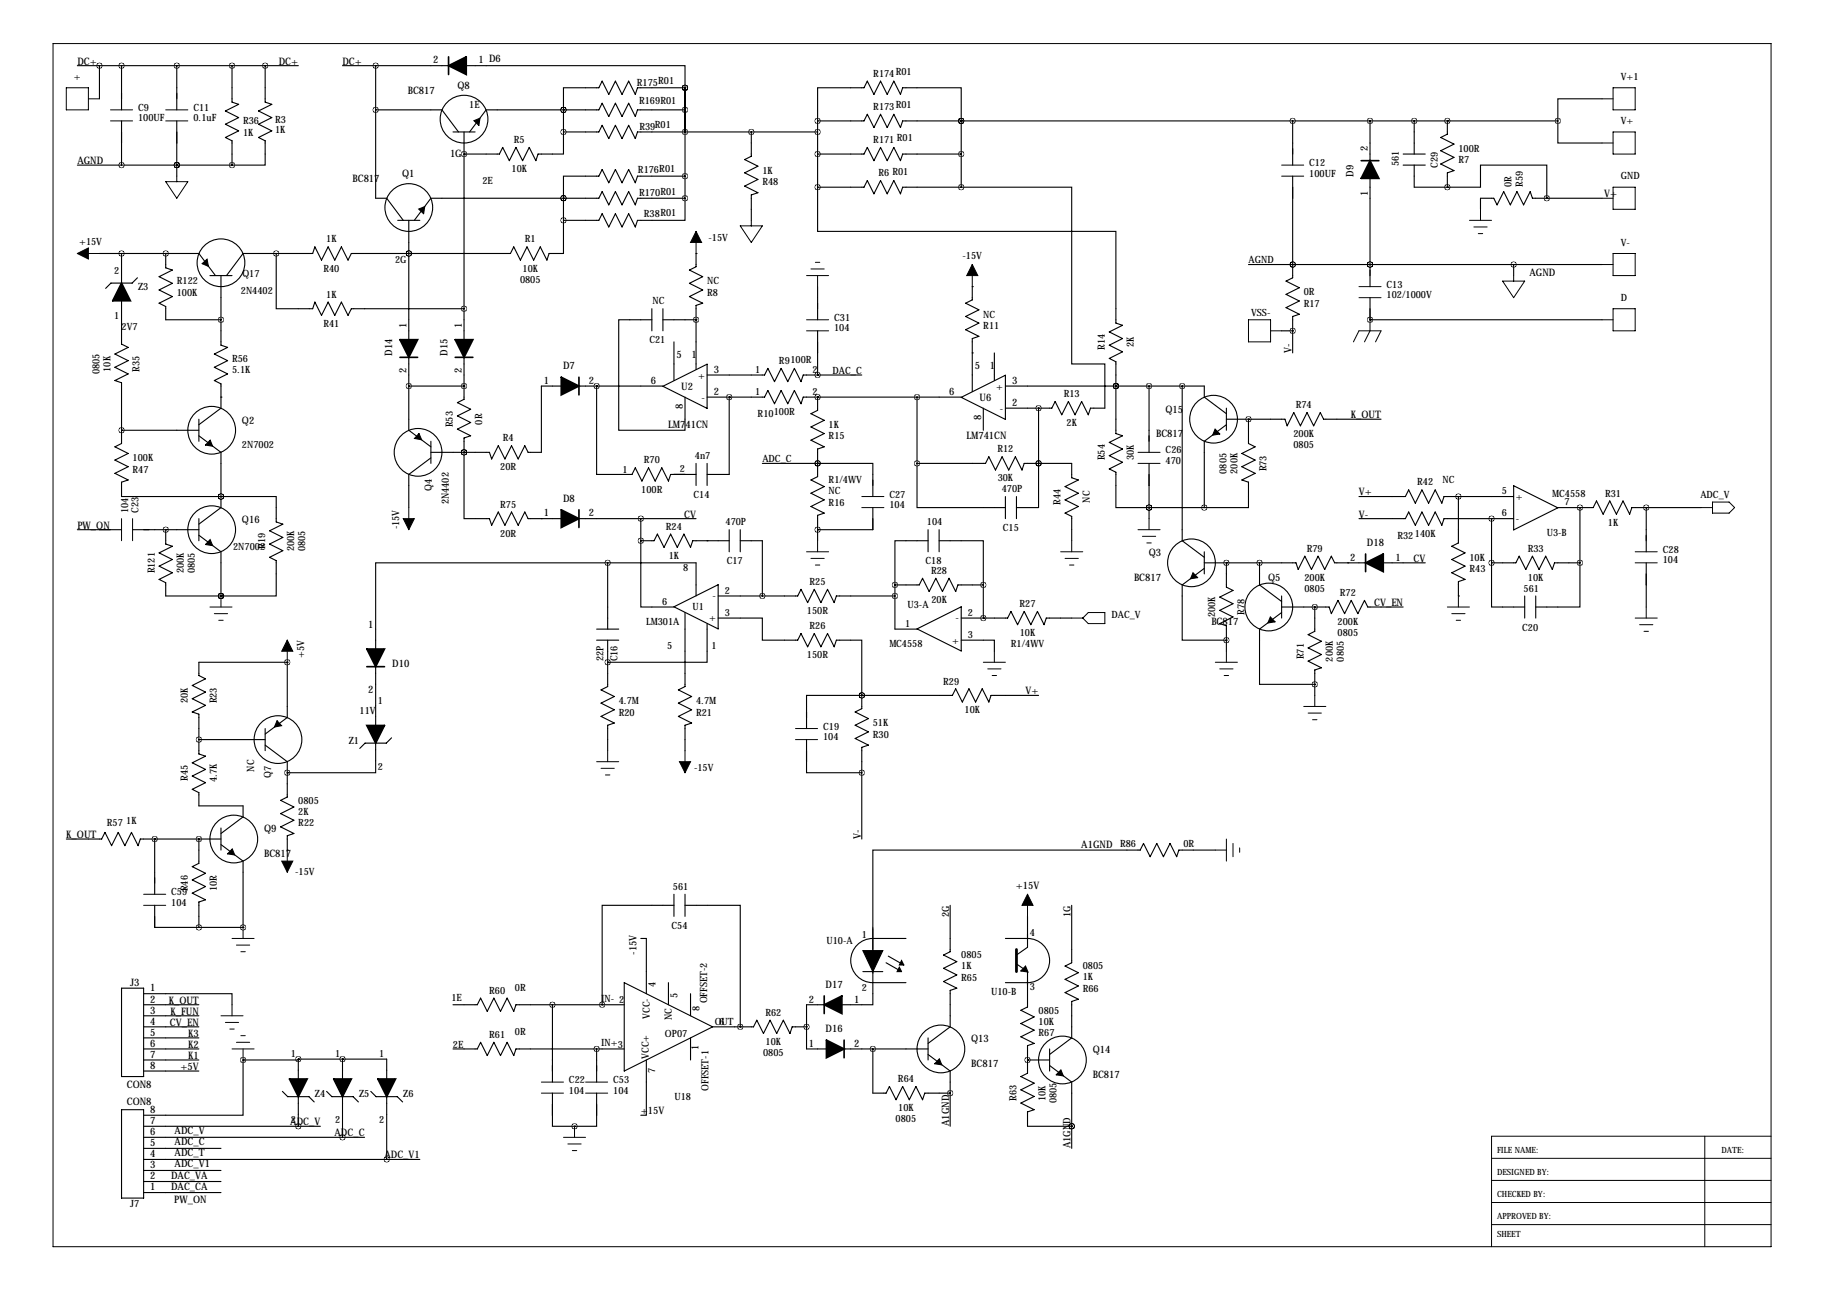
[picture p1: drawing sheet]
<svg xmlns="http://www.w3.org/2000/svg" width="419mm" height="297mm" viewBox="0 0 419 297" stroke-linecap="round" stroke-linejoin="round" font-family="sans-serif">
<g fill="none" stroke="#000" stroke-width=".23">
<path d="M12.2 10h395v276.6h-395zM15.2 20.2h5.1v5.1h-5.1zM20.3 22.7h2.6M25.4 25.3h5.1M25.4 27.8h5.1M38.1 25.3h5.1M38.1 27.8h5.1M294.6 38h5.1M368.3 32.9h2.5M368.3 22.7h2.5M370.8 20.2h5.1v5.1h-5.1zM370.8 30.3h5.1v5.1h-5.1z"/>
<path d="M17.8 58.3h5.1M38.1 41.8h5.1l-2.6 3.8zM40.6 40.5v1.3M160 53.2v5.1M170.2 51.9h5.1l-2.6 3.8zM172.7 50.7v1.2M294.6 40.5h5.1M337.8 50.7h5.1M338.8 52.2h3.1M339.9 53.7h1M340.4 48.1v2.6M368.3 45.6h2.5"/>
<path d="M370.8 43h5.1v5.1h-5.1zM370.8 58.3h5.1v5.1h-5.1zM185.4 63.4h5.1M185.4 76.1h5.1M185.4 73.5h5.1M186.4 61.8h3.1M187.5 60.3h1M188 63.4v2.5M223.5 60.8v5.1M287 73.5h5.1v5.1h-5.1zM292.1 76.1h2.5M311.1 78.6l1.3-2.5h5.1l-1.3 2.5"/>
<path d="M312.4 65.9h5.1M312.4 68.4h5.1M315 73.5v2.6l-1.3 2.5M345.4 64.6h5.1l-2.5 3.8zM348 63.4v1.2M368.3 60.8h2.5M368.3 73.5h2.5M370.8 71h5.1v5.1h-5.1zM27.9 119.2v5.1M30.5 119.2v5.1M94 116.7v5.1M198.1 114.2h5.1"/>
<path d="M198.1 116.7h5.1M261.6 104h5.1M261.6 106.5h5.1M264.2 119.2v2.6M391.2 116.7h2.5M393.7 115.4h3.8l1.3 1.3-1.3 1.3h-3.8zM48.3 139.6h5M50.8 137v2.6M185.4 126.9h5.1M186.4 128.4h3.1M187.5 129.9h1M188 124.3v2.6"/>
<path d="M243.8 126.9h5.1M244.9 128.4h3M245.9 129.9h1M246.4 124.3v2.6M261.6 121.8h5.1M262.6 123.3h3.1M263.7 124.8h1M332.7 139.6h5.1M335.3 137v2.6M375.9 126.9h5.1M375.9 129.4h5.1M378.5 139.6v2.5"/>
<path d="M49.3 141.1h3M50.3 142.6h1M66 147.2v5.1M226.1 152.3h5M227.1 153.8h3M228.1 155.3h1M228.6 149.7v2.6M246.4 142.1h2.5M248.9 142.1l1.3-1.3h3.8v2.6h-3.8zM279.4 152.3h5.1M280.4 153.8h3.1M281.4 155.3h1"/>
<path d="M281.9 149.7v2.6M302.3 159.9v2.5M333.8 141.1h3M334.8 142.6h1M375.9 142.1h5.1M376.9 143.6h3.1M378 145.1h1M137.2 175.1h5M138.2 176.6h3M139.2 178.2h1M139.7 172.6v2.5M157.5 172.6v5.1"/>
<path d="M182.9 167.5h5.1M182.9 170h5.1M299.7 162.4h5.1M300.7 163.9h3.1M301.8 165.5h1M66 195.4v5.1M279.4 195.4h2.5M281.9 192.9v5.1M283.5 193.9v3.1M285 194.9v1M33 205.6h5.1M33 208.1h5.1"/>
<path d="M53.3 215.8h5.1M54.4 217.3h3M55.4 218.8h1M55.9 213.2v2.6M236.2 205.6v5.1M50.8 233.5h5.1M51.8 235.1h3.1M52.8 236.6h1M53.3 231v2.5M54.4 239.6h3M55.4 238.1h1M53.3 241.2h5.1"/>
<path d="M55.9 241.2v2.5M124.5 248.8h5M124.5 251.3h5M132.1 258.9v2.6M134.6 248.8h5.1M134.6 251.3h5.1M129.5 261.5h5.1M130.6 263h3M131.6 264.5h1M342.9 276.5h64.3M342.9 266.3h64.3M342.9 271.4h64.3"/>
<path d="M391.9 261.2v25.4M407.2 261.2h-64.3v25.4M342.9 281.5h64.3"/>
</g>
<g fill="none" stroke="#000" stroke-width=".25">
<path d="M17.8 15.1h50.8M22.9 15.1v7.6M27.9 15.1v10.2M40.6 15.1v10.2M53.3 15.1v8.4l1.6 .5-3.1 1.5 3.1 1.5-3.1 1.6 3.1 1.5-3.1 1.5 1.5 .8v5.6M61 15.1v8.4l1.5 .5-3.1 1.5 3.1 1.5-3.1 1.6 3.1 1.5-3.1 1.5 1.6 .8v5.6h-7.7M78.7 15.1h24.4M86.4 15.1v30.5h2.5l3.8 5.1M107.2 15.1h50.3v5.1M17.8 38h35.5M27.9 27.8v10.2M40.6 38h.1"/>
<path d="M40.6 27.8v12.7M86.4 25.3h15.2l3.8 5M104.1 30.3h5.1M106.7 35.4h.1M106.7 30.3v47.8M129.5 30.3v5.1h-5.8l-.5 1.5-1.5-3-1.6 3-1.5-3-1.5 3-1.5-3-.8 1.5h-8.1M129.5 25.3h.1M129.5 25.3v5M157.5 25.3v5h-10.9l-.6 1.6-1.5-3.1-1.5 3.1-1.5-3.1-1.5 3.1-1.6-3.1-.7 1.5h-8.2M157.5 20.2h-10.9l-.6 1.5-1.5-3-1.5 3-1.5-3-1.5 3-1.6-3-.7 1.5h-8.2v5.1M157.5 20.2v5.1M157.5 20.2h.1"/>
<path d="M157.5 20.2v25.4M157.5 25.3h-10.9l-.6 1.5-1.5-3.1-1.5 3.1-1.5-3.1-1.5 3.1-1.6-3.1-.7 1.6h-25.9l-3.9 5M157.5 30.3h30.5M172.7 30.3v5.6l-1.5 .8 3 1.5-3 1.5 3 1.6-3 1.5 3 1.5-1.5 .5v5.9M188 27.8v-7.6h10.6l.8-1.5 1.5 3 1.5-3 1.6 3 1.5-3 1.5 3 .5-1.5h13.5v7.6M188 27.8v15.2M188 35.4h10.6l.8-1.5 1.5 3 1.5-3 1.6 3 1.5-3 1.5 3 .5-1.5h13.5M188 27.8h10.6l.8-1.5 1.5 3 1.5-3 1.6 3 1.5-3 1.5 3 .5-1.5h150.6M221 27.8h.1M221 27.8v15.2M297.2 27.8v10.2M315 27.8v9.1"/>
<path d="M322.6 35.4h5.1M322.6 38h5.1M325.1 38v5h7.6M325.1 27.8v7.6M332.7 27.8h.1M332.7 27.8v3l-1.5 .8 3.1 1.5-3.1 1.6 3.1 1.5-3.1 1.5 3.1 1.5-1.6 .5v3.3M358.1 27.8v5.1h10.2M368.3 22.7h-10.2v5.1M22.9 58.3h22.8l3.8 5.1M27.9 58.3v6.8M38.1 58.3h.1M38.1 58.3v3.3l1.5 .5-3 1.5 3 1.5-3 1.6 3 1.5-3 1.5 1.5 .8v3h12.7"/>
<path d="M63.5 58.3v12.7h8.4l.5-1.5 1.5 3 1.5-3 1.6 3 1.5-3 1.5 3 .8-1.5h25.9M91.4 50.7h5.1M94 58.3h.1M94 50.7v27.4M129.5 45.6h.1M129.5 45.6v12.7h-3.3l-.5 1.5-1.5-3-1.5 3-1.5-3-1.6 3-1.5-3-.8 1.5h-36.5l-.8 1.5-1.5-3-1.5 3-1.6-3-1.5 3-1.5-3-.5 1.5h-16l-3.8 5.1M157.5 45.6v5.1h-10.9l-.6 1.5-1.5-3.1-1.5 3.1-1.5-3.1-1.5 3.1-1.6-3.1-.7 1.6h-8.2M157.5 40.5h-10.9l-.6 1.5-1.5-3-1.5 3-1.5-3-1.5 3-1.6-3-.7 1.5h-8.2v5.1M157.5 45.6h-10.9l-.6 1.5-1.5-3-1.5 3-1.5-3-1.5 3-1.6-3-.7 1.5h-38.6l-3.9 5.1M160 58.3h.1M160 58.3v3l-1.5 .8 3 1.5-3 1.5 3 1.6-3 1.5 3 1.5-1.5 .5v14.7M188 43v10.2h68.5v21.1l1.6 .5-3.1 1.5 3.1 1.5-3.1 1.6 3.1 1.5-3.1 1.5 1.5 .8v16.5l1.6 .5-3.1 1.5 3.1 1.5-3.1 1.6 3.1 1.5-3.1 1.5 1.5 .8v8.1h7.7"/>
<path d="M188 43h10.6l.8-1.5 1.5 3.1 1.5-3.1 1.6 3.1 1.5-3.1 1.5 3.1 .5-1.6h13.5M221 43h25.4v40.7h7.6v10.1h-3.3l-.5 1.6-1.5-3.1-1.6 3.1-1.5-3.1-1.5 3.1-1.5-3.1-.8 1.5h-10.7M297.2 40.5v23.4l-1.5 .7 3 1.6-3 1.5 3 1.5-3 1.5 3 1.5-1.5 .6v8.3M315 41v24.9M332.7 43h.1M332.7 43h7.7v-5h15.2v7.6M355.6 45.6h.1M368.3 45.6h-16l-.5-1.5-1.5 3-1.6-3-1.5 3-1.5-3-1.5 3-.8-1.5h-3v2.5M27.9 69.2v9.9l1.6 .8-3.1 1.5 3.1 1.5-3.1 1.5 3.1 1.6-3.1 1.5 1.5 .5v14l-1.5 .7 3.1 1.6-3.1 1.5 3.1 1.5-3.1 1.5 3.1 1.5-1.6 .6v3.3h22.9M31.6 63.9l-1.2 1.2h-4.9l-1.2 1.2M48.3 63.4h5M50.8 63.4v16l1.5 .5-3 1.5 3 1.5-3 1.5 3 1.6-3 1.5 1.5 .8v5.5l-5.1 3.8"/>
<path d="M149.9 73.5h-7.7v25.4h15.3v-7.6M149.9 71v5.1M152.4 73.5h7.6M152.4 71v5.1M154.9 78.6v8.9M160 73.5h.1M188 65.9v7.6M188 76.1v10.1M223.5 65.9h.1M223.5 65.9v3l-1.5 .8 3 1.5-3 1.6 3 1.5-3 1.5 3 1.5-1.5 .5v12.2M287 60.8h81.3M294.6 76.1h2.6"/>
<path d="M297.2 60.8h.1M297.2 76.1h.1M315 60.8h.1M315 73.5h.1M315 68.4v5.1M315 73.5h53.3M348 60.8v2.6M27.9 98.9h.1M27.9 98.9h17.8M45.7 96.4v5.1M50.8 91.3h.1M94 88.8h12.7"/>
<path d="M94 82.2v16.7l5.1 3.8M106.7 88.8h.1M106.7 82.2v9.6l-1.5 .8 3 1.5-3 1.5 3 1.5-3 1.6 3 1.5-1.5 .5v3.3M129 88.8h-4.5v15.2h-3.1l-.8-1.5-1.5 3-1.5-3-1.5 3-1.5-3-1.6 3-.5-1.5h-13.4M133.1 88.8h19.3M137.2 88.8h.1M137.2 88.8v20.3h8.1l.7-1.5 1.6 3 1.5-3 1.5 3 1.5-3 1.6 3 .5-1.5h5.8M152.4 88.8l10.2-5.1v10.2zM162.6 86.2h13.2l.7-1.5 1.6 3 1.5-3 1.5 3 1.5-3 1.5 3 .6-1.5h13.4M162.6 91.3h13.2l.7-1.5 1.6 3 1.5-3 1.5 3 1.5-3 1.5 3 .6-1.5h36.3M167.6 91.3h.1M167.6 91.3v17.8h-5"/>
<path d="M188 86.2h.1M188 91.3h.1M188 91.3v3l-1.6 .8 3.1 1.5-3.1 1.6 3.1 1.5-3.1 1.5 3.1 1.5-1.5 .5v6.4l-1.6 .7 3.1 1.6-3.1 1.5 3.1 1.5-3.1 1.5 3.1 1.6-1.5 .5v5.8M210.8 91.3v15.2M221 91.3l10.1-5v10.1zM223.5 81.1h.1M226.1 93.8v5.1M228.6 81.1v6.4M231.1 88.8h45.8v2.5l5 3.8M238.8 93.8h.1M238.8 93.8v22.9h-5.1M256.5 88.8h.1"/>
<path d="M264.2 88.8v15.2M271.8 88.8v35.5l5.1 3.8M281.9 93.8v5.1M281.9 96.4h13.5l.5 1.5 1.5-3 1.6 3 1.5-3 1.5 3 1.5-3 .8 1.5h13.2M281.9 97.6l-5 3.9v15.2M287 96.4v5.6l1.5 .7-3 1.6 3 1.5-3 1.5 3 1.5-3 1.5 1.5 .6v5.8h-10.1M287 96.4h.1M45.7 119.2v5.1M45.7 100.2l5.1 3.8v12.7l-5.1 3.8M50.8 114.2h.1M50.8 114.2h12.7v5.8l1.5 .5-3 1.5 3 1.6-3 1.5 3 1.5-3 1.5 1.5 .8v8.1h-12.7M99.1 105.3l-5.1 3.8v7.6"/>
<path d="M99.1 101.5v5M106.7 104h.1M106.7 104v15.2h5.8l.5 1.6 1.6-3.1 1.5 3.1 1.5-3.1 1.5 3.1 1.5-3.1 .8 1.5h7.6M124.5 119.2h.1M133.1 119.2h26.9M147.3 119.2v5.1M160 106.5v5.1M162.6 106.5v5.1M175.3 106.5h12.7M188 106.5h.1M188 106.5h12.7v7.7M200.7 116.7v5.1h-12.7"/>
<path d="M210.8 106.5v10.2h20.3M210.8 106.5h15.8l.7-1.5 1.6 3.1 1.5-3.1 1.5 3.1 1.5-3.1 1.5 3.1 .6-1.6h10.9v3.3l1.5 .5-3 1.6 3 1.5-3 1.5 3 1.5-3 1.6 1.5 .7v5.6M231.1 114.2v5M233.7 114.2v5M238.8 106.5h.1M264.2 116.7h.1M264.2 116.7h12.7M264.2 106.5v12.7M312.4 119.2h10.7l.7-1.5 1.6 3.1 1.5-3.1 1.5 3.1 1.5-3.1 1.6 3.1 .5-1.6h16M312.4 114.2h10.7l.7-1.6 1.6 3.1 1.5-3.1 1.5 3.1 1.5-3.1 1.6 3.1 .5-1.5h16M335.3 114.2h.1M335.3 114.2v10.6l-1.5 .8 3 1.5-3 1.5 3 1.6-3 1.5 3 1.5-1.5 .5v3.3"/>
<path d="M342.9 119.2h.1M342.9 119.2v10.2M348 111.7l10.1 5-10.1 5.1zM358.1 116.7h8.2l.7-1.5 1.6 3 1.5-3 1.5 3 1.5-3 1.5 3 .6-1.5h16M363.2 116.7h.1M363.2 116.7v12.7M378.5 116.7h.1M378.5 116.7v10.2M17.8 121.8h10.1M30.5 121.8h15.2M38.1 121.8h.1M38.1 121.8v3.3l1.5 .5-3 1.5 3 1.5-3 1.6 3 1.5-3 1.5 1.5 .8v3h12.7"/>
<path d="M45.7 123l5.1 3.9v10.1M50.8 137h.1M139.7 129.4h-53.3v19.8M139.7 129.4h20.3v7.6M139.7 129.4v15.2M147.3 124.3h.1M147.3 124.3v15.3h7.6M147.3 124.3h3.1l.7-1.5 1.6 3 1.5-3 1.5 3 1.5-3 1.5 3 .6-1.5h8.3M154.9 139.5l10.2-5.1v10.2zM162.6 124.3h.1M165.1 137h18.3l.7-1.5 1.6 3 1.5-3 1.5 3 1.5-3 1.6 3 .5-1.5h13.4M167.6 121.8v5.1"/>
<path d="M170.2 124.3h5.1v12.7M170.2 121.8v5.1M188 121.8h.1M205.7 134.5v10.1h5.1M205.7 134.5h5.6l.8-1.5 1.5 3 1.5-3 1.6 3 1.5-3 1.5 3 .5-1.5h5.9M213.4 124.3h-7.7v10.2M213.4 121.8v5.1M215.9 124.3h10.2v10.2M215.9 121.8v5.1M226.1 134.5v7.6M276.9 130.7l-5.1 3.8v12.7h10.1M276.9 129.4h21l.5 1.5 1.6-3 1.5 3 1.5-3 1.5 3 1.6-3 .7 1.5h7.1"/>
<path d="M276.9 126.9v5M281.9 129.4h.1M281.9 129.4v5.6l1.6 .7-3.1 1.6 3.1 1.5-3.1 1.5 3.1 1.5-3.1 1.6 1.5 .5v5.8M289.6 129.4v5.1l5 3.8M294.6 139.6h11l.5 1.5 1.5-3.1 1.5 3.1 1.5-3.1 1.6 3.1 1.5-3.1 .8 1.6h8.1M294.6 137v5.1M302.3 139.6h.1M302.3 139.6v5.5l-1.6 .8 3.1 1.5-3.1 1.6 3.1 1.5-3.1 1.5 3.1 1.5-1.5 .5v5.9M309.9 129.4h.1M318 129.4h9.7M335.3 137h.1M342.9 129.4v10.2h7.6"/>
<path d="M342.9 129.4h5.6l.7-1.5 1.6 3 1.5-3 1.5 3 1.5-3 1.6 3 .5-1.5h5.8M350.5 137v5.1M353.1 137v5.1M363.2 129.4v10.2h-10.1M378.5 129.4v10.2M66 152.3h.1M66 152.3v12.7l-5 3.8M66 152.3h-20.3v3l1.5 .8-3 1.5 3 1.5-3 1.5 3 1.6-3 1.5 1.5 .5v9.1l1.5 .5-3 1.6 3 1.5-3 1.5 3 1.5-3 1.6 1.5 .7v3.1h10.2v2.5l-5.1 3.8M86.4 153.3v13.5M137.2 147.2h5M137.2 144.6h5M139.7 152.3h.1"/>
<path d="M139.7 147.2v10.6l-1.5 .8 3 1.5-3 1.6 3 1.5-3 1.5 3 1.5-1.5 .5v5.9M157.5 140.8v17l-1.5 .8 3 1.5-3 1.6 3 1.5-3 1.5 3 1.5-1.5 .5v5.9M162.6 143.4v8.9h-22.9M165.1 142.1h10.2v5.1h8.1l.7-1.5 1.6 3 1.5-3 1.5 3 1.5-3 1.6 3 .5-1.5h5.8v12.7M198.1 159.9h-12.7v7.6M198.1 159.9h.1M198.1 159.9h20.8l.8-1.5 1.5 3 1.6-3 1.5 3 1.5-3 1.5 3 .5-1.5h11M198.1 159.9v3l-1.5 .8 3 1.5-3 1.5 3 1.6-3 1.5 3 1.5-1.5 .5v21.1M210.8 144.6l10.2-5.1v10.2zM221 147.2h7.6v2.5M221 142.1h10.6l.8-1.5 1.5 3 1.6-3 1.5 3 1.5-3 1.5 3 .5-1.5h5.9M226.1 142.1h.1"/>
<path d="M281.9 147.2h.1M294.6 140.8l-5 3.8v12.7h12.7M302.3 157.3h.1M45.7 170h.1M45.7 170h15.3M61 171.3l5 3.8v8.1l-1.5 .8 3.1 1.5-3.1 1.6 3.1 1.5-3.1 1.5 3.1 1.5-1.6 .5v3.3M61 167.5v5.1M66 177.7h.1M86.4 170.9v6.8h-20.4M90 169.6l-1.2 1.3h-4.9l-1.2 1.2M185.4 170v7.7h12.7M15.2 192.9h8.2l.7-1.5 1.6 3 1.5-3 1.5 3 1.5-3 1.5 3 .6-1.5h18.5"/>
<path d="M35.6 192.9h.1M35.6 192.9v12.7M45.7 192.9h.1M45.7 192.9v5.6l-1.5 .7 3 1.6-3 1.5 3 1.5-3 1.5 3 1.6-1.5 .5v5.8M50.8 190.4v5M50.8 194.2l5.1 3.8v15.2M66 195.4h.1M279.4 195.4h-8.4l-.5 1.6-1.5-3.1-1.5 3.1-1.6-3.1-1.5 3.1-1.5-3.1-.8 1.5h-61.4v25.7M35.6 208.1v5.1h20.3M55.9 213.2h.1M147.3 215.8h1.3v12.7M154.9 208.1h-16.5v22.9"/>
<path d="M154.9 205.6v5.1M157.5 208.1h12.7v28M157.5 205.6v5.1M204.2 219.8l3.6 2.1M208.3 215.8h-7.6a5.1 5.1 0 0 0-5.1 5 5.1 5.1 0 0 0 5.1 5.1h7.6M218.4 208.1v10.7l-1.5 .8 3.1 1.5-3.1 1.5 3.1 1.5-3.1 1.6 3.1 1.5-1.6 .5v8.4l-5 3.8M231.1 215.8h5.1a5.1 5.1 0 0 1 5.1 5 5.1 5.1 0 0 1-5.1 5.1h-5.1M236.2 210.7v7.1l-2.5 1.8M246.4 208.1v13.2l-1.5 .8 3 1.5-3 1.6 3 1.5-3 1.5 3 1.5-1.5 .5v8.4l-5.1 3.8M27.9 227.2h5.1v20.3h-5.1zM33 228.5h20.3v2.5M33 231h12.7"/>
<path d="M33 236.1h12.7M33 233.5h12.7M33 238.6h12.7M104.1 231h5.6l.8-1.5 1.5 3 1.5-3 1.6 3 1.5-3 1.5 3 .5-1.5h24.9M127 231v17.8M138.4 231h.1M143.5 225.9l20.3 10.2-20.3 10.1zM153.7 225.9v5.1M158.7 228.5v5M158.7 238.6v5.1M163.8 236.1h9.4l.8-1.5 1.5 3 1.5-3 1.6 3 1.5-3 1.5 3 .5-1.5h3.3M170.2 236.1h.1"/>
<path d="M185.4 236.1h.1M189.5 231h-4.1v10.2h4.6M198.4 223.4h4.5M200.7 223.4v7.6h-7.2M203.7 221.3l3.6 2.1M213.4 238.6v5.1M233.7 221.6l2.5 1.8v8.1l-1.5 .8 3 1.5-3 1.5 3 1.5-3 1.6 3 1.5-1.5 .5v6.3l-1.5 .8 3 1.5-3 1.6 3 1.5-3 1.5 3 1.5-1.5 .5v3.3h10.2M27.9 255.1h5.1v20.3h-5.1zM33 241.2h12.7M33 243.7h12.7M33 246.2h12.7M33 258.9h40.7"/>
<path d="M55.9 243.7v12.7h-22.9M55.9 243.7h.1M64.9 250.9l1.2 1.2h4.9l1.2 1.3M68.6 243.5h.1M68.6 243.5v.2h-12.7M68.6 243.5v4.6M68.6 252.1v6.8M68.6 243.5h20.3v4.6M75.1 250.9l1.2 1.2h4.9l1.2 1.3M78.7 243.5h.1M78.7 243.5v4.6M78.7 252.1v9.4"/>
<path d="M85.2 250.9l1.3 1.2h4.8l1.3 1.3M88.9 252.1v14.5M104.1 241.2h5.6l.8-1.6 1.5 3.1 1.5-3.1 1.6 3.1 1.5-3.1 1.5 3.1 .5-1.5h24.9M127 251.3v7.6h5.1M132.1 258.9h.1M137.2 251.3v7.6h-5.1M137.2 241.2v7.6M148.6 243.7v12.7h-1.3M194.1 241.2h19.3M200.7 241.2v10.1h3l.8-1.5 1.5 3 1.5-3 1.5 3 1.6-3 1.5 3 .5-1.5h5.8M213.4 242.4l5 3.8v12.7M236.2 243.7h.1"/>
<path d="M236.2 243.7h5.1M241.3 241.2v5M241.3 245l5.1 3.8v15.2M246.4 258.9h.1M33 274.2h17.8M33 271.6h17.8M33 269.1h17.8M33 266.6h63.5M33 264h17.8M33 261.5h50.8"/>
<circle cx="106.7" cy="27.4" r="5.5"/>
<circle cx="94" cy="47.7" r="5.5"/>
<circle cx="50.8" cy="60.4" r="5.5"/>
<circle cx="48.7" cy="98.9" r="5.5"/>
<circle cx="279" cy="96.4" r="5.5"/>
<circle cx="96.1" cy="104" r="5.5"/>
<circle cx="48.7" cy="121.8" r="5.5"/>
<circle cx="273.9" cy="129.4" r="5.5"/>
<circle cx="291.7" cy="139.6" r="5.5"/>
<circle cx="63.9" cy="170" r="5.5"/>
<circle cx="53.7" cy="192.9" r="5.5"/>
<circle cx="216.3" cy="241.2" r="5.5"/>
<circle cx="244.2" cy="243.7" r="5.5"/>
</g>
<g fill="#000" stroke="#000" stroke-width=".25">
<path d="M109 27.7l1.3-.5-.2 1.6zM96.3 48.1l1.3-.6-.2 1.6zM46.5 60.6l1.1-1 .3 1.6zM96.3 99.7l.6 1.4-1.6-.3zM279.3 98.7l1.1 1.1-1.6 .2zM48.3 101.2l.6 1.4-1.7-.3zM48.3 124.1l.6 1.3-1.7-.2zM274.3 131.7l1 1.1-1.6 .3zM292 141.8l1.1 1.2-1.6 .2zM63.7 165.7l1 1.1-1.6 .3zM53.4 195.2l.5 1.4-1.6-.3zM198.4 218.6h2.3v4.8z"/>
<path d="M200.7 218.6h2.2l-2.2 4.8zM206.8 222.4l.5 1h-1.1zM207.3 220.8l.5 1.1h-1zM235.8 222.1l.5 1.4-1.6-.3zM216 243.4l.5 1.4-1.6-.2zM243.9 246l.5 1.4-1.6-.3z"/>
</g>
<g fill="#000" stroke="#000" stroke-width=".38">
<path d="M103.1 15.1l4.1-2v4zM315 36.9l2 4.1h-4.1zM27.9 65.1l2.1 4.1h-4.1zM91.9 78.1h4.1l-2 4.1zM104.6 78.1h4.1l-2 4.1zM129 86.7l4.1 2.1-4.1 2zM129 117.2l4.1 2-4.1 2.1zM313.9 129.4l4.1-2v4zM84.3 149.2h4.1l-2 4.1zM84.3 166.8h4.1l-2 4.1zM190 239.1l4.1 2.1-4.1 2zM189.5 231l4-2v4z"/>
<path d="M66.5 248.1h4.1l-2 4zM76.7 248.1h4.1l-2.1 4zM86.9 248.1h4l-2 4z"/>
</g>
<path d="M103.1 13.1v4M312.9 36.9h4.1M91.9 82.2h4.1M104.6 82.2h4.1M133.1 86.7v4.1M133.1 117.2v4.1M313.9 127.4v4M84.3 153.3h4.1M189.5 229v4M194.1 239.1v4.1" fill="none" stroke="#000" stroke-width=".38"/>
<path d="M233.7 218.3v5.1" fill="none" stroke="#000" stroke-width=".63"/>
<path d="M17.8 58.3l2.5-1.3v2.5zM160 53.2l1.3 2.5h-2.6zM223.5 60.8l1.3 2.6h-2.6zM92.7 119.2h2.5l-1.2 2.6zM66 147.2l1.3 2.5h-2.5zM156.2 175.1h2.5l-1.2 2.6zM64.8 198h2.5l-1.3 2.5zM236.2 205.6l1.3 2.5h-2.6z" fill="#000" stroke="#000" stroke-width=".23"/>
<path d="M314.9 27.8a.05 .05 0 0 0 .1 0 .05 .05 0 0 0-.1 0zM314.9 60.8a.05 .05 0 0 0 .1 0 .05 .05 0 0 0-.1 0zM314.9 73.5a.05 .05 0 0 0 .1 0 .05 .05 0 0 0-.1 0zM210.8 106.5a.05 .05 0 0 0 .1 0 .05 .05 0 0 0-.1 0zM363.2 116.7a.05 .05 0 0 0 .1 0 .05 .05 0 0 0-.1 0zM363.2 129.4a.05 .05 0 0 0 .1 0 .05 .05 0 0 0-.1 0zM40.6 38a.05 .05 0 0 0 .1 0 .05 .05 0 0 0-.1 0zM335.2 114.2a.05 .05 0 0 0 .1 0 .05 .05 0 0 0-.1 0zM66 152.3a.05 .05 0 0 0 .1 0 .05 .05 0 0 0-.1 0zM200.6 241.2a.05 .05 0 0 0 .1 0 .05 .05 0 0 0-.1 0zM218.4 251.3a.05 .05 0 0 0 .1 0 .05 .05 0 0 0-.1 0zM236.2 243.7a.05 .05 0 0 0 .1 0 .05 .05 0 0 0-.1 0zM332.7 27.8a.05 .05 0 0 0 .1 0 .05 .05 0 0 0-.1 0zM187.9 35.4a.05 .05 0 0 0 .1 0 .05 .05 0 0 0-.1 0zM137.1 241.2a.05 .05 0 0 0 .1 0 .05 .05 0 0 0-.1 0zM132 258.9a.05 .05 0 0 0 .1 0 .05 .05 0 0 0-.1 0zM170.1 236.1a.05 .05 0 0 0 .1 0 .05 .05 0 0 0-.1 0zM138.4 231a.05 .05 0 0 0 .1 0 .05 .05 0 0 0-.1 0zM78.7 243.5a.05 .05 0 0 0 .1 0 .05 .05 0 0 0-.1 0zM68.5 243.5a.05 .05 0 0 0 .1 0 .05 .05 0 0 0-.1 0zM55.8 243.7a.05 .05 0 0 0 .1 0 .05 .05 0 0 0-.1 0zM68.5 258.9a.05 .05 0 0 0 .1 0 .05 .05 0 0 0-.1 0zM78.7 261.5a.05 .05 0 0 0 .1 0 .05 .05 0 0 0-.1 0zM302.2 157.3a.05 .05 0 0 0 .1 0 .05 .05 0 0 0-.1 0zM276.8 116.7a.05 .05 0 0 0 .1 0 .05 .05 0 0 0-.1 0zM302.2 139.6a.05 .05 0 0 0 .1 0 .05 .05 0 0 0-.1 0zM27.9 15.1a.05 .05 0 0 0 .1 0 .05 .05 0 0 0-.1 0zM40.6 15.1a.05 .05 0 0 0 .1 0 .05 .05 0 0 0-.1 0zM53.3 15.1a.05 .05 0 0 0 .1 0 .05 .05 0 0 0-.1 0zM53.3 38a.05 .05 0 0 0 .1 0 .05 .05 0 0 0-.1 0zM60.9 15.1a.05 .05 0 0 0 .1 0 .05 .05 0 0 0-.1 0zM86.3 15.1a.05 .05 0 0 0 .1 0 .05 .05 0 0 0-.1 0zM157.4 25.3a.05 .05 0 0 0 .1 0 .05 .05 0 0 0-.1 0zM93.9 58.3a.05 .05 0 0 0 .1 0 .05 .05 0 0 0-.1 0zM27.9 58.3a.05 .05 0 0 0 .1 0 .05 .05 0 0 0-.1 0zM27.9 98.9a.05 .05 0 0 0 .1 0 .05 .05 0 0 0-.1 0zM86.3 25.3a.05 .05 0 0 0 .1 0 .05 .05 0 0 0-.1 0zM157.4 20.2a.05 .05 0 0 0 .1 0 .05 .05 0 0 0-.1 0zM157.4 30.3a.05 .05 0 0 0 .1 0 .05 .05 0 0 0-.1 0zM129.5 25.3a.05 .05 0 0 0 .1 0 .05 .05 0 0 0-.1 0zM129.5 25.3a.05 .05 0 0 0 .1 0 .05 .05 0 0 0-.1 0zM129.5 30.3a.05 .05 0 0 0 .1 0 .05 .05 0 0 0-.1 0zM157.4 20.2a.05 .05 0 0 0 .1 0 .05 .05 0 0 0-.1 0zM157.4 45.6a.05 .05 0 0 0 .1 0 .05 .05 0 0 0-.1 0zM157.4 40.5a.05 .05 0 0 0 .1 0 .05 .05 0 0 0-.1 0zM129.5 45.6a.05 .05 0 0 0 .1 0 .05 .05 0 0 0-.1 0zM129.5 50.7a.05 .05 0 0 0 .1 0 .05 .05 0 0 0-.1 0zM129.5 45.6a.05 .05 0 0 0 .1 0 .05 .05 0 0 0-.1 0zM93.9 58.3a.05 .05 0 0 0 .1 0 .05 .05 0 0 0-.1 0zM93.9 88.8a.05 .05 0 0 0 .1 0 .05 .05 0 0 0-.1 0zM106.6 88.8a.05 .05 0 0 0 .1 0 .05 .05 0 0 0-.1 0zM106.6 35.4a.05 .05 0 0 0 .1 0 .05 .05 0 0 0-.1 0zM106.6 71a.05 .05 0 0 0 .1 0 .05 .05 0 0 0-.1 0zM172.7 30.3a.05 .05 0 0 0 .1 0 .05 .05 0 0 0-.1 0zM297.1 76.1a.05 .05 0 0 0 .1 0 .05 .05 0 0 0-.1 0zM40.6 38a.05 .05 0 0 0 .1 0 .05 .05 0 0 0-.1 0zM27.9 38a.05 .05 0 0 0 .1 0 .05 .05 0 0 0-.1 0zM187.9 30.3a.05 .05 0 0 0 .1 0 .05 .05 0 0 0-.1 0zM220.9 35.4a.05 .05 0 0 0 .1 0 .05 .05 0 0 0-.1 0zM187.9 27.8a.05 .05 0 0 0 .1 0 .05 .05 0 0 0-.1 0zM220.9 27.8a.05 .05 0 0 0 .1 0 .05 .05 0 0 0-.1 0zM220.9 27.8a.05 .05 0 0 0 .1 0 .05 .05 0 0 0-.1 0zM297.1 27.8a.05 .05 0 0 0 .1 0 .05 .05 0 0 0-.1 0zM358.1 27.8a.05 .05 0 0 0 .1 0 .05 .05 0 0 0-.1 0zM297.1 60.8a.05 .05 0 0 0 .1 0 .05 .05 0 0 0-.1 0zM297.1 60.8a.05 .05 0 0 0 .1 0 .05 .05 0 0 0-.1 0zM314.9 60.8a.05 .05 0 0 0 .1 0 .05 .05 0 0 0-.1 0zM347.9 60.8a.05 .05 0 0 0 .1 0 .05 .05 0 0 0-.1 0zM106.6 104a.05 .05 0 0 0 .1 0 .05 .05 0 0 0-.1 0zM187.9 91.3a.05 .05 0 0 0 .1 0 .05 .05 0 0 0-.1 0zM187.9 106.5a.05 .05 0 0 0 .1 0 .05 .05 0 0 0-.1 0zM187.9 43a.05 .05 0 0 0 .1 0 .05 .05 0 0 0-.1 0zM264.1 116.7a.05 .05 0 0 0 .1 0 .05 .05 0 0 0-.1 0zM160 73.5a.05 .05 0 0 0 .1 0 .05 .05 0 0 0-.1 0zM106.6 104a.05 .05 0 0 0 .1 0 .05 .05 0 0 0-.1 0zM167.6 91.3a.05 .05 0 0 0 .1 0 .05 .05 0 0 0-.1 0zM187.9 121.8a.05 .05 0 0 0 .1 0 .05 .05 0 0 0-.1 0zM187.9 106.5a.05 .05 0 0 0 .1 0 .05 .05 0 0 0-.1 0zM238.7 106.5a.05 .05 0 0 0 .1 0 .05 .05 0 0 0-.1 0zM256.5 88.8a.05 .05 0 0 0 .1 0 .05 .05 0 0 0-.1 0zM256.5 88.8a.05 .05 0 0 0 .1 0 .05 .05 0 0 0-.1 0zM264.1 88.8a.05 .05 0 0 0 .1 0 .05 .05 0 0 0-.1 0zM210.8 91.3a.05 .05 0 0 0 .1 0 .05 .05 0 0 0-.1 0zM45.7 213.2a.05 .05 0 0 0 .1 0 .05 .05 0 0 0-.1 0zM45.7 170a.05 .05 0 0 0 .1 0 .05 .05 0 0 0-.1 0zM147.3 124.3a.05 .05 0 0 0 .1 0 .05 .05 0 0 0-.1 0zM175.2 137a.05 .05 0 0 0 .1 0 .05 .05 0 0 0-.1 0zM226 142.1a.05 .05 0 0 0 .1 0 .05 .05 0 0 0-.1 0zM226 134.5a.05 .05 0 0 0 .1 0 .05 .05 0 0 0-.1 0zM205.7 134.5a.05 .05 0 0 0 .1 0 .05 .05 0 0 0-.1 0zM205.7 137a.05 .05 0 0 0 .1 0 .05 .05 0 0 0-.1 0zM198.1 159.9a.05 .05 0 0 0 .1 0 .05 .05 0 0 0-.1 0zM198.1 159.9a.05 .05 0 0 0 .1 0 .05 .05 0 0 0-.1 0zM198.1 177.7a.05 .05 0 0 0 .1 0 .05 .05 0 0 0-.1 0zM264.1 116.7a.05 .05 0 0 0 .1 0 .05 .05 0 0 0-.1 0zM287 96.4a.05 .05 0 0 0 .1 0 .05 .05 0 0 0-.1 0zM246.3 258.9a.05 .05 0 0 0 .1 0 .05 .05 0 0 0-.1 0zM378.4 116.7a.05 .05 0 0 0 .1 0 .05 .05 0 0 0-.1 0zM185.4 236.1a.05 .05 0 0 0 .1 0 .05 .05 0 0 0-.1 0zM281.9 129.4a.05 .05 0 0 0 .1 0 .05 .05 0 0 0-.1 0zM271.7 88.8a.05 .05 0 0 0 .1 0 .05 .05 0 0 0-.1 0zM147.3 119.2a.05 .05 0 0 0 .1 0 .05 .05 0 0 0-.1 0zM55.8 213.2a.05 .05 0 0 0 .1 0 .05 .05 0 0 0-.1 0zM45.7 192.9a.05 .05 0 0 0 .1 0 .05 .05 0 0 0-.1 0zM35.5 192.9a.05 .05 0 0 0 .1 0 .05 .05 0 0 0-.1 0zM281.9 147.2a.05 .05 0 0 0 .1 0 .05 .05 0 0 0-.1 0zM289.5 129.4a.05 .05 0 0 0 .1 0 .05 .05 0 0 0-.1 0zM137.1 88.8a.05 .05 0 0 0 .1 0 .05 .05 0 0 0-.1 0zM238.7 93.8a.05 .05 0 0 0 .1 0 .05 .05 0 0 0-.1 0zM220.9 43a.05 .05 0 0 0 .1 0 .05 .05 0 0 0-.1 0zM187.9 86.2a.05 .05 0 0 0 .1 0 .05 .05 0 0 0-.1 0zM66 177.7a.05 .05 0 0 0 .1 0 .05 .05 0 0 0-.1 0zM22.8 15.1a.05 .05 0 0 0 .1 0 .05 .05 0 0 0-.1 0zM246.3 258.9a.05 .05 0 0 0 .1 0 .05 .05 0 0 0-.1 0zM238.7 106.5a.05 .05 0 0 0 .1 0 .05 .05 0 0 0-.1 0zM325.1 27.8a.05 .05 0 0 0 .1 0 .05 .05 0 0 0-.1 0zM332.7 43a.05 .05 0 0 0 .1 0 .05 .05 0 0 0-.1 0z" fill="#000" stroke="#000" stroke-width="1.3"/>
<g font-size="2.4">
<text x="17.8" y="14.8">DC+</text>
<text x="64.1" y="14.8">DC+</text>
<text x="78.7" y="14.8">DC+</text>
<text x="99.6" y="14.6">2</text>
<text x="110" y="14.6">1 D6</text>
<text x="93.7" y="21.6">BC817</text>
<text x="105.2" y="20.4">Q8</text>
<text x="314.5" y="34.7" transform="rotate(-90 314.5 34.7)">2</text>
<text x="17.8" y="37.7">AGND</text>
<text x="81" y="41.9">BC817</text>
<text x="92.5" y="40.8">Q1</text>
<text x="103.5" y="36.1">1G</text>
<text x="311.1" y="40.6" transform="rotate(-90 311.1 40.6)">D9</text>
<text x="314.5" y="45" transform="rotate(-90 314.5 45)">1</text>
<text x="368.8" y="45.3">V+</text>
<text x="351.6" y="63.4">AGND</text>
<text x="93.5" y="75.3" transform="rotate(-90 93.5 75.3)">1</text>
<text x="106.2" y="75.3" transform="rotate(-90 106.2 75.3)">1</text>
<text x="90.2" y="81.8" transform="rotate(-90 90.2 81.8)">D14</text>
<text x="102.9" y="81.8" transform="rotate(-90 102.9 81.8)">D15</text>
<text x="155.5" y="82.3">5</text>
<text x="159" y="82.3">1</text>
<text x="296.9" y="81.1" transform="rotate(-90 296.9 81.1)">V-</text>
<text x="93.5" y="85.7" transform="rotate(-90 93.5 85.7)">2</text>
<text x="106.2" y="85.7" transform="rotate(-90 106.2 85.7)">2</text>
<text x="125" y="88.3">1</text>
<text x="129.5" y="84.9">D7</text>
<text x="135.4" y="88.3">2</text>
<text x="149.7" y="88.3">6</text>
<text x="156.6" y="89.7">U2</text>
<text x="164.1" y="85.7">3</text>
<text x="224.1" y="84.8">5</text>
<text x="227.6" y="84.8">1</text>
<text x="232.7" y="88.3">3</text>
<text x="157" y="94" transform="rotate(-90 157 94)">8</text>
<text x="164.1" y="90.8">2</text>
<text x="218.2" y="90.8">6</text>
<text x="225.2" y="92.2">U6</text>
<text x="232.7" y="93.3">2</text>
<text x="268" y="94.9">Q15</text>
<text x="55.6" y="97.4">Q2</text>
<text x="153.6" y="98.4">LM741CN</text>
<text x="222.2" y="101">LM741CN</text>
<text x="225.6" y="96.6" transform="rotate(-90 225.6 96.6)">8</text>
<text x="265.8" y="100.6">BC817</text>
<text x="310.6" y="96.1">K_OUT</text>
<text x="312.4" y="113.9">V+</text>
<text x="125" y="118.7">1</text>
<text x="129.5" y="115.4">D8</text>
<text x="135.4" y="118.7">2</text>
<text x="157.3" y="119">CV</text>
<text x="312.4" y="119">V-</text>
<text x="17.8" y="121.5">PW_ON</text>
<text x="55.6" y="120.3">Q16</text>
<text x="314.3" y="125.6">D18</text>
<text x="264.1" y="127.9">Q3</text>
<text x="310.4" y="128.9">2</text>
<text x="320.8" y="128.9">1</text>
<text x="324.9" y="129.1">CV</text>
<text x="260.7" y="133.6">BC817</text>
<text x="291.5" y="133.5">Q5</text>
<text x="278.5" y="143.8">BC817</text>
<text x="315.9" y="139.3">CV_EN</text>
<text x="84.6" y="144.3">1</text>
<text x="90.2" y="153.4">D10</text>
<text x="84.6" y="159.4">2</text>
<text x="235.8" y="159.6">V+</text>
<text x="60.7" y="191.4">Q9</text>
<text x="15.2" y="192.6">K_OUT</text>
<text x="60.7" y="197.1">BC817</text>
<text x="197.9" y="192.9" transform="rotate(-90 197.9 192.9)">V-</text>
<text x="248.6" y="194.9">A1GND</text>
<text x="233.5" y="204.3">+15V</text>
<text x="146.3" y="219.6" transform="rotate(-90 146.3 219.6)">-15V</text>
<text x="29.9" y="226.7">J3</text>
<text x="34.5" y="228">1</text>
<text x="189.8" y="227.2">D17</text>
<text x="34.5" y="230.5">2</text>
<text x="34.5" y="233">3</text>
<text x="38.8" y="230.7">K_OUT</text>
<text x="39.2" y="233.3">K_FUN</text>
<text x="186" y="230.5">2</text>
<text x="196.3" y="230.5">1</text>
<text x="34.5" y="235.6">4</text>
<text x="34.5" y="238.1">5</text>
<text x="39.1" y="235.8">CV_EN</text>
<text x="43.3" y="238.4">K3</text>
<text x="189.8" y="237.3">D16</text>
<text x="223.3" y="239.6">Q13</text>
<text x="34.5" y="240.7">6</text>
<text x="34.5" y="243.2">7</text>
<text x="34.5" y="245.7">8</text>
<text x="41.5" y="246">+5V</text>
<text x="43.3" y="243.4">K1</text>
<text x="43.3" y="240.9">K2</text>
<text x="186" y="240.7">1</text>
<text x="196.3" y="240.7">2</text>
<text x="223.3" y="245.4">BC817</text>
<text x="251.2" y="242.2">Q14</text>
<text x="29.2" y="250.2">CON8</text>
<text x="251.2" y="247.9">BC817</text>
<text x="29.2" y="254.1">CON8</text>
<text x="34.5" y="255.9">8</text>
<text x="147.3" y="256.1">+15V</text>
<text x="34.5" y="263.5">5</text>
<text x="34.5" y="261">6</text>
<text x="34.5" y="258.4">7</text>
<text x="40.1" y="260.6">ADC_V</text>
<text x="40.1" y="263.1">ADC_C</text>
<text x="66.7" y="258.7">ADC_V</text>
<text x="76.9" y="261.2">ADC_C</text>
<text x="218.2" y="258.9" transform="rotate(-90 218.2 258.9)">A1GND</text>
<text x="34.5" y="268.6">3</text>
<text x="34.5" y="266.1">4</text>
<text x="40.1" y="265.7">ADC_T</text>
<text x="40.1" y="268.2">ADC_V1</text>
<text x="88.4" y="266.3">ADC_V1</text>
<text x="246.1" y="264" transform="rotate(-90 246.1 264)">A1GND</text>
<text x="34.5" y="273.7">1</text>
<text x="34.5" y="271.1">2</text>
<text x="39.3" y="271.1">DAC_VA</text>
<text x="39.3" y="273.7">DAC_CA</text>
<text x="40" y="276.5">PW_ON</text>
</g>
<g font-size="2.3">
<text x="200.8" y="17.6">R174R01</text>
<text x="17" y="18.4">+</text>
<text x="146.4" y="19.7">R175R01</text>
<text x="146.9" y="24">R169R01</text>
<text x="372.6" y="18.4">V+1</text>
<text x="31.7" y="25.5">C9</text>
<text x="31.7" y="27.9">100UF</text>
<text x="44.4" y="25.5">C11</text>
<text x="44.4" y="27.9">0.1uF</text>
<text x="55.9" y="28.6">R36</text>
<text x="63.2" y="28.3">R3</text>
<text x="107.9" y="24.8">1E</text>
<text x="147" y="29.8">R39R01</text>
<text x="200.8" y="25.3">R173R01</text>
<text x="372.6" y="28.6">V+</text>
<text x="55.9" y="31.2">1K</text>
<text x="63.2" y="30.7">1K</text>
<text x="118.1" y="32.9">R5</text>
<text x="200.8" y="32.9">R171 R01</text>
<text x="335.3" y="34.9">100R</text>
<text x="117.6" y="39.6">10K</text>
<text x="146.7" y="39.7">R176R01</text>
<text x="175.3" y="40">1K</text>
<text x="201.9" y="40.5">R6 R01</text>
<text x="301" y="38.2">C12</text>
<text x="301" y="40.6">100UF</text>
<text x="321.6" y="38.2" transform="rotate(-90 321.6 38.2)">561</text>
<text x="330.5" y="38.5" transform="rotate(-90 330.5 38.5)">C29</text>
<text x="335.3" y="37.5">R7</text>
<text x="372.6" y="41.3">GND</text>
<text x="110.9" y="42.3">2E</text>
<text x="146.9" y="45.1">R170R01</text>
<text x="175.3" y="42.6">R48</text>
<text x="347.5" y="43" transform="rotate(-90 347.5 43)">0R</text>
<text x="350.1" y="43" transform="rotate(-90 350.1 43)">R59</text>
<text x="148" y="49.9">R38R01</text>
<text x="18.2" y="56.2">+15V</text>
<text x="75" y="55.7">1K</text>
<text x="120.7" y="55.7">R1</text>
<text x="162.9" y="55.3">-15V</text>
<text x="221.3" y="59.5">-15V</text>
<text x="372.6" y="56.5">V-</text>
<text x="26.2" y="63.1">2</text>
<text x="40.6" y="65.4">R122</text>
<text x="55.7" y="63.6">Q17</text>
<text x="74.4" y="62.4">R40</text>
<text x="90.8" y="60.4">2G</text>
<text x="119.5" y="65">0805</text>
<text x="120.1" y="62.4">10K</text>
<text x="162.6" y="65.4">NC</text>
<text x="287" y="60.6">AGND</text>
<text x="31.7" y="66.6">Z3</text>
<text x="40.6" y="68">100K</text>
<text x="55.4" y="67.5">2N4402</text>
<text x="75" y="68.4">1K</text>
<text x="150" y="70">NC</text>
<text x="162.6" y="68">R8</text>
<text x="299.7" y="70.6">R17</text>
<text x="299.7" y="67.9">0R</text>
<text x="318.8" y="66.2">C13</text>
<text x="318.8" y="68.5">102/1000V</text>
<text x="372.6" y="69.2">D</text>
<text x="26.2" y="73.3">1</text>
<text x="27.9" y="75.9">2V7</text>
<text x="74.4" y="75.1">R41</text>
<text x="191.8" y="73.8">C31</text>
<text x="191.8" y="76.1">104</text>
<text x="226.1" y="75.6">R11</text>
<text x="226.1" y="73">NC</text>
<text x="287.6" y="72.8">VSS-</text>
<text x="53.3" y="83.2">R56</text>
<text x="149.3" y="78.9">C21</text>
<text x="179.1" y="83.7">R9100R</text>
<text x="254" y="80.4" transform="rotate(-90 254 80.4)">R14</text>
<text x="260.7" y="79.8" transform="rotate(-90 260.7 79.8)">2K</text>
<text x="22.9" y="86.1" transform="rotate(-90 22.9 86.1)">0805</text>
<text x="25.4" y="85.5" transform="rotate(-90 25.4 85.5)">10K</text>
<text x="32.1" y="85.5" transform="rotate(-90 32.1 85.5)">R35</text>
<text x="53.3" y="85.8">5.1K</text>
<text x="160.5" y="87.1">+</text>
<text x="173.6" y="85.8">1</text>
<text x="186.8" y="85.7">2</text>
<text x="191.4" y="86">DAC_C</text>
<text x="229" y="89.6">+</text>
<text x="161.3" y="92.1">-</text>
<text x="173.6" y="90.9">1</text>
<text x="174.2" y="95.9">R10100R</text>
<text x="186.8" y="90.8">2</text>
<text x="229.8" y="94.7">-</text>
<text x="244.5" y="91.3">R13</text>
<text x="297.9" y="93.8">R74</text>
<text x="104.1" y="98.2" transform="rotate(-90 104.1 98.2)">R53</text>
<text x="110.8" y="97.6" transform="rotate(-90 110.8 97.6)">0R</text>
<text x="115.6" y="101.5">R4</text>
<text x="190.5" y="101">R15</text>
<text x="190.5" y="98.4">1K</text>
<text x="245.2" y="98">2K</text>
<text x="297.3" y="100.5">200K</text>
<text x="30.5" y="106">100K</text>
<text x="55.6" y="103.1">2N7002</text>
<text x="148" y="106.5">R70</text>
<text x="159.8" y="105.5">4n7</text>
<text x="175.3" y="106.3">ADC_C</text>
<text x="229.3" y="104">R12</text>
<text x="254" y="105.8" transform="rotate(-90 254 105.8)">R54</text>
<text x="260.7" y="105.8" transform="rotate(-90 260.7 105.8)">30K</text>
<text x="268" y="104.3">C26</text>
<text x="268" y="106.6">470</text>
<text x="297.3" y="103.1">0805</text>
<text x="30.5" y="108.7">R47</text>
<text x="99.3" y="112.9" transform="rotate(-90 99.3 112.9)">Q4</text>
<text x="115" y="108.2">20R</text>
<text x="143.1" y="108.7">1</text>
<text x="147.4" y="113.2">100R</text>
<text x="156.3" y="108.6">2</text>
<text x="190.5" y="113.7">NC</text>
<text x="190.5" y="111.1">R1/4WV</text>
<text x="229.4" y="110.7">30K</text>
<text x="230.3" y="113.1">470P</text>
<text x="281.9" y="108.9" transform="rotate(-90 281.9 108.9)">0805</text>
<text x="284.5" y="108.9" transform="rotate(-90 284.5 108.9)">200K</text>
<text x="291.2" y="108.4" transform="rotate(-90 291.2 108.4)">R73</text>
<text x="325.8" y="111.6">R42</text>
<text x="331.6" y="110.9">NC</text>
<text x="345.3" y="113.7">5</text>
<text x="29.5" y="118" transform="rotate(-90 29.5 118)">104</text>
<text x="31.8" y="118" transform="rotate(-90 31.8 118)">C23</text>
<text x="103.2" y="116" transform="rotate(-90 103.2 116)">2N4402</text>
<text x="115" y="116.7">R75</text>
<text x="159.4" y="114.5">C14</text>
<text x="190.5" y="116.3">R16</text>
<text x="204.5" y="114.4">C27</text>
<text x="204.5" y="116.8">104</text>
<text x="243.8" y="116" transform="rotate(-90 243.8 116)">R44</text>
<text x="250.5" y="115.5" transform="rotate(-90 250.5 115.5)">NC</text>
<text x="345.3" y="118.7">6</text>
<text x="348.5" y="115">+</text>
<text x="356.9" y="114.2">MC4558</text>
<text x="359.7" y="116.2">7</text>
<text x="369" y="114.2">R31</text>
<text x="390.9" y="114.4">ADC_V</text>
<text x="91.8" y="121.7" transform="rotate(-90 91.8 121.7)">-15V</text>
<text x="115" y="123.4">20R</text>
<text x="153.1" y="121.8">R24</text>
<text x="166.8" y="120.8">470P</text>
<text x="213.1" y="120.8">104</text>
<text x="230.6" y="122.1">C15</text>
<text x="321.2" y="123.8">R32140K</text>
<text x="348.5" y="120.1">-</text>
<text x="355.6" y="123.1">U3-B</text>
<text x="369.7" y="120.9">1K</text>
<text x="35.6" y="131.8" transform="rotate(-90 35.6 131.8)">R121</text>
<text x="42.3" y="131.8" transform="rotate(-90 42.3 131.8)">200K</text>
<text x="44.8" y="131.8" transform="rotate(-90 44.8 131.8)">0805</text>
<text x="53.6" y="126.4">2N7002</text>
<text x="61" y="126.2" transform="rotate(-90 61 126.2)">R19</text>
<text x="67.7" y="126.7" transform="rotate(-90 67.7 126.7)">200K</text>
<text x="70.2" y="126.7" transform="rotate(-90 70.2 126.7)">0805</text>
<text x="153.8" y="128.5">1K</text>
<text x="157.1" y="131.2">8</text>
<text x="167.1" y="129.7">C17</text>
<text x="212.8" y="129.7">C18</text>
<text x="214.1" y="131.9">R28</text>
<text x="300.4" y="126.9">R79</text>
<text x="337.8" y="131.5">R43</text>
<text x="337.8" y="128.9">10K</text>
<text x="351.2" y="126.9">R33</text>
<text x="382.3" y="127.1">C28</text>
<text x="382.3" y="129.5">104</text>
<text x="163.8" y="137.8">-</text>
<text x="166.6" y="136.5">2</text>
<text x="186.1" y="134.5">R25</text>
<text x="299.9" y="133.6">200K</text>
<text x="299.9" y="136.1">0805</text>
<text x="308" y="137">R72</text>
<text x="350.3" y="136">561</text>
<text x="351.3" y="133.6">10K</text>
<text x="148.6" y="143.7">LM301A</text>
<text x="152.2" y="139.1">6</text>
<text x="159.2" y="140.3">U1</text>
<text x="163" y="142.9">+</text>
<text x="166.6" y="141.6">3</text>
<text x="185.5" y="141.2">150R</text>
<text x="208.6" y="139.8">U3-A</text>
<text x="214.1" y="138.6">20K</text>
<text x="219.7" y="142.9">-</text>
<text x="222.5" y="141.6">2</text>
<text x="234.4" y="139.6">R27</text>
<text x="255.5" y="142.1">DAC_V</text>
<text x="279.4" y="141.9" transform="rotate(-90 279.4 141.9)">200K</text>
<text x="286.1" y="141.4" transform="rotate(-90 286.1 141.4)">R78</text>
<text x="307.5" y="143.7">200K</text>
<text x="153.4" y="149.3">5</text>
<text x="163.6" y="149.3">1</text>
<text x="186.1" y="144.6">R26</text>
<text x="204.5" y="148.8">MC4558</text>
<text x="208.1" y="144.1">1</text>
<text x="218.9" y="148">+</text>
<text x="222.5" y="146.7">3</text>
<text x="232.4" y="148.8">R1/4WV</text>
<text x="234.4" y="146.3">10K</text>
<text x="307.5" y="146.3">0805</text>
<text x="349.9" y="145">C20</text>
<text x="69.9" y="151.3" transform="rotate(-90 69.9 151.3)">+5V</text>
<text x="138.8" y="152" transform="rotate(-90 138.8 152)">22P</text>
<text x="142" y="152.1" transform="rotate(-90 142 152.1)">C16</text>
<text x="185.5" y="151.3">150R</text>
<text x="299.7" y="151.6" transform="rotate(-90 299.7 151.6)">R71</text>
<text x="306.4" y="152.1" transform="rotate(-90 306.4 152.1)">200K</text>
<text x="309" y="152.1" transform="rotate(-90 309 152.1)">0805</text>
<text x="43.2" y="161.7" transform="rotate(-90 43.2 161.7)">20K</text>
<text x="49.9" y="161.7" transform="rotate(-90 49.9 161.7)">R23</text>
<text x="86.9" y="161.8">1</text>
<text x="142.2" y="161.9">4.7M</text>
<text x="160" y="161.9">4.7M</text>
<text x="216.8" y="157.6">R29</text>
<text x="82.7" y="164.1">11V</text>
<text x="142.2" y="164.5">R20</text>
<text x="160" y="164.5">R21</text>
<text x="189.2" y="167.8">C19</text>
<text x="200.7" y="167">51K</text>
<text x="221.7" y="164">10K</text>
<text x="80.2" y="170.9">Z1</text>
<text x="189.2" y="170.1">104</text>
<text x="200.7" y="169.6">R30</text>
<text x="43.2" y="179.5" transform="rotate(-90 43.2 179.5)">R45</text>
<text x="49.9" y="179.8" transform="rotate(-90 49.9 179.8)">4.7K</text>
<text x="58.4" y="177.4" transform="rotate(-90 58.4 177.4)">NC</text>
<text x="62.3" y="178.9" transform="rotate(-90 62.3 178.9)">Q7</text>
<text x="86.9" y="176.9">2</text>
<text x="159.6" y="177.2">-15V</text>
<text x="68.6" y="184.8">0805</text>
<text x="24.6" y="189.9">R57</text>
<text x="29" y="189.4">1K</text>
<text x="68.6" y="189.9">R22</text>
<text x="68.6" y="187.3">2K</text>
<text x="257.5" y="194.7">R86</text>
<text x="272.1" y="194.8">0R</text>
<text x="67.9" y="201.3">-15V</text>
<text x="39.4" y="205.9">C59</text>
<text x="39.4" y="208.2">104</text>
<text x="43.2" y="204.9" transform="rotate(-90 43.2 204.9)">R46</text>
<text x="49.9" y="204.9" transform="rotate(-90 49.9 204.9)">10R</text>
<text x="154.7" y="204.6">561</text>
<text x="154.4" y="213.6">C54</text>
<text x="198.1" y="215.8">1</text>
<text x="218.2" y="210.8" transform="rotate(-90 218.2 210.8)">2G</text>
<text x="236.7" y="215.3">4</text>
<text x="246.1" y="210.8" transform="rotate(-90 246.1 210.8)">1G</text>
<text x="190" y="217">U10-A</text>
<text x="221" y="220.3">0805</text>
<text x="118.4" y="227.8">0R</text>
<text x="150.7" y="226.9" transform="rotate(-90 150.7 226.9)">4</text>
<text x="198.1" y="227.8">2</text>
<text x="221" y="225.5">R65</text>
<text x="221" y="222.9">1K</text>
<text x="236.7" y="227.5">3</text>
<text x="248.9" y="225.4">1K</text>
<text x="248.9" y="222.9">0805</text>
<text x="103.8" y="230.2">1E</text>
<text x="112.5" y="228.5">R60</text>
<text x="138.2" y="230.3">IN- 2</text>
<text x="155.8" y="229.5" transform="rotate(-90 155.8 229.5)">5</text>
<text x="160.8" y="232.5" transform="rotate(-90 160.8 232.5)">8</text>
<text x="162.6" y="230.7" transform="rotate(-90 162.6 230.7)">OFFSET-2</text>
<text x="176" y="233.5">R62</text>
<text x="227.8" y="228.7">U10-B</text>
<text x="238.8" y="233">0805</text>
<text x="248.9" y="228">R66</text>
<text x="112.5" y="238.6">R61</text>
<text x="118.4" y="237.9">0R</text>
<text x="149.4" y="234.2" transform="rotate(-90 149.4 234.2)">VCC-</text>
<text x="152.9" y="238.4">OP07</text>
<text x="154.5" y="234.5" transform="rotate(-90 154.5 234.5)">NC</text>
<text x="164.3" y="235.6">OUT</text>
<text x="165.4" y="235.6">6</text>
<text x="238.8" y="238.2">R67</text>
<text x="238.8" y="235.6">10K</text>
<text x="66.9" y="243.1">1</text>
<text x="77" y="243.1">1</text>
<text x="87.2" y="243.1">1</text>
<text x="104.1" y="240.9">2E</text>
<text x="138.2" y="240.4">IN+3</text>
<text x="149.1" y="243.4" transform="rotate(-90 149.1 243.4)">VCC+</text>
<text x="160.6" y="241.3" transform="rotate(-90 160.6 241.3)">1</text>
<text x="175.4" y="242.8">0805</text>
<text x="176" y="240.2">10K</text>
<text x="130.8" y="249">C22</text>
<text x="130.8" y="251.4">104</text>
<text x="141" y="249">C53</text>
<text x="141" y="251.4">104</text>
<text x="150.6" y="246.7" transform="rotate(-90 150.6 246.7)">7</text>
<text x="162.9" y="250.8" transform="rotate(-90 162.9 250.8)">OFFSET-1</text>
<text x="206.4" y="248.8">R64</text>
<text x="72.4" y="252.2">Z4</text>
<text x="82.5" y="252.2">Z5</text>
<text x="92.7" y="252.2">Z6</text>
<text x="155.1" y="252.9">U18</text>
<text x="206.5" y="255.5">10K</text>
<text x="233.7" y="253.2" transform="rotate(-90 233.7 253.2)">R63</text>
<text x="240.4" y="253.1" transform="rotate(-90 240.4 253.1)">10K</text>
<text x="242.9" y="253.7" transform="rotate(-90 242.9 253.7)">0805</text>
<text x="66.9" y="258.2">2</text>
<text x="77" y="258.2">2</text>
<text x="87.2" y="258.2">2</text>
<text x="205.9" y="258">0805</text>
<text x="29.9" y="277.6">J7</text>
</g>
<g font-size="2">
<text x="344.2" y="265">FILE NAME:</text>
<text x="395.7" y="265">DATE:</text>
<text x="344.2" y="270.1">DESIGNED BY:</text>
<text x="344.2" y="275.2">CHECKED BY:</text>
<text x="344.2" y="280.3">APPROVED BY:</text>
<text x="344.2" y="284.3">SHEET</text>
</g>
</svg>
